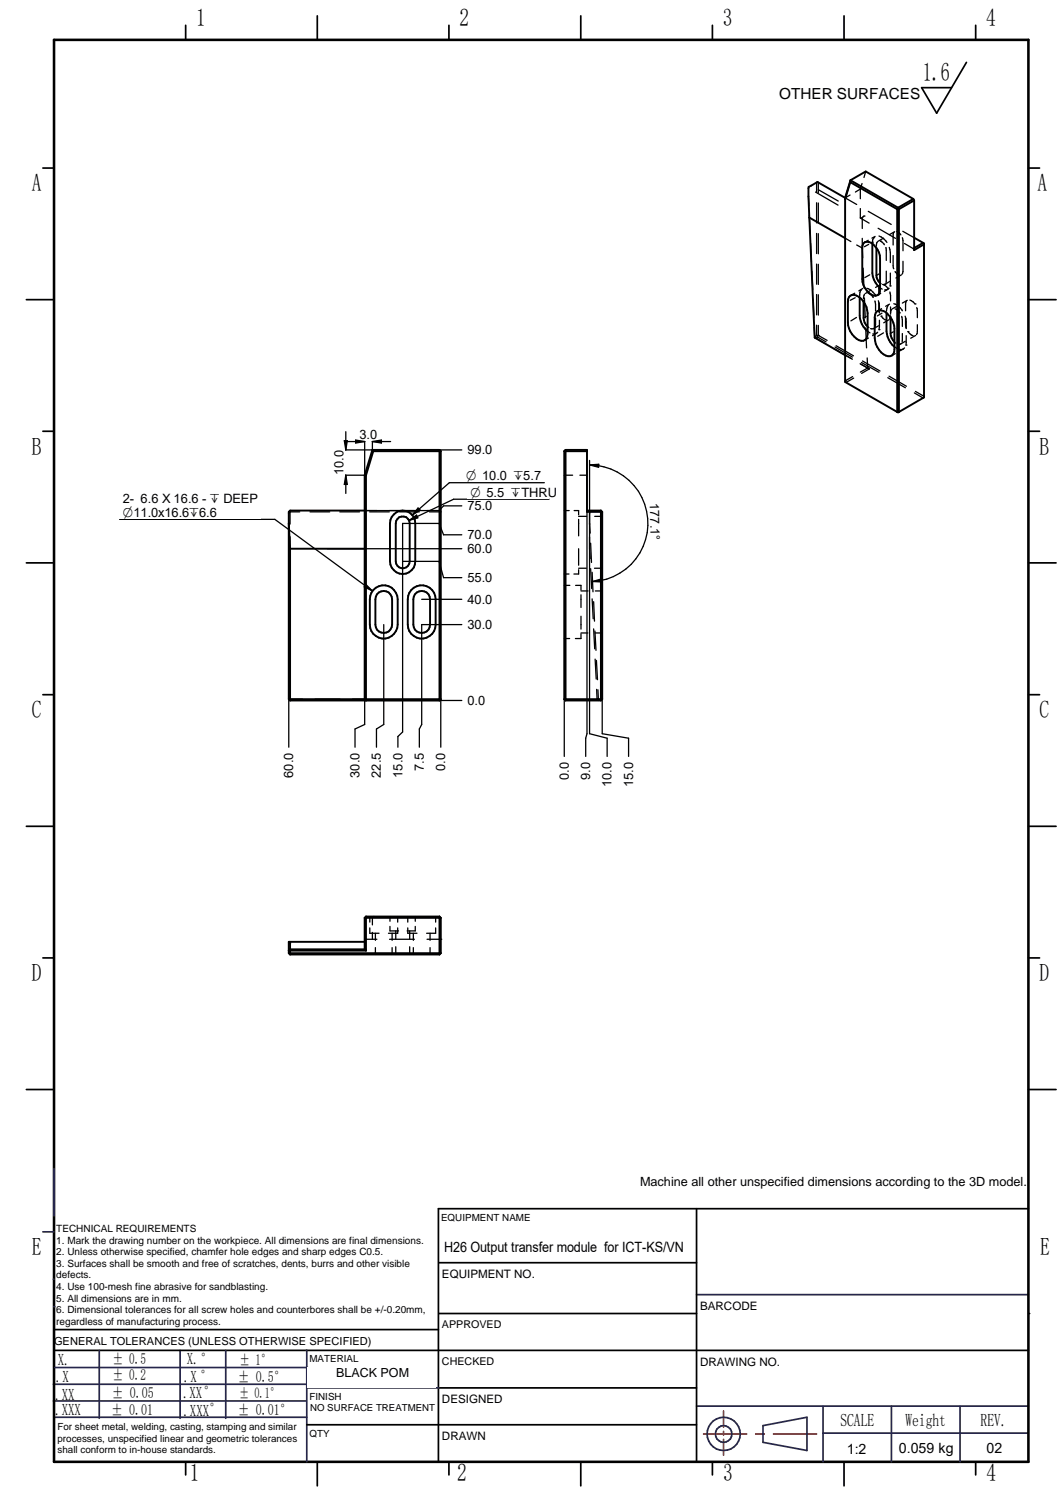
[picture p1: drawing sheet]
<svg xmlns="http://www.w3.org/2000/svg" width="210mm" height="297mm" viewBox="0 0 210 297" stroke-linecap="round" stroke-linejoin="round" font-family="sans-serif">
<g fill="none" stroke="#26264c" stroke-width=".34">
<path d="M8.5 243.3h2.2M10.5 252.6h.2M137.5 255.7h65.6M10.5 276.7h50M10.5 273.4h50M10.8 279.9h49.8M10.8 270.1h50M35.6 266.7v13.4M60.6 266.7v22M60.7 274.1h26M137.5 277.7h65.6M162.5 277.7v11"/>
<path d="M176 277.7v11M189.6 277.7v11M150.7 281.6l8.6-1.7v6.6l-8.6-1.6zM162.5 283h40.5"/>
</g>
<g fill="none" stroke="#000" stroke-width=".34">
<path d="M36.7 5v2.9M88.6 5v2.9M140.7 5v2.9M192.7 5v2.9M8.5 33.2h2.2M203.1 33.2h2.2M5.2 59.2h5.5M203.1 59.2h5.4M8.5 85.2h2.2M203.1 85.2h2.2M5.2 111.2h5.5M203.1 111.2h5.4"/>
<path d="M8.5 137.2h2.2M203.1 137.2h2.2M5.2 163.2h5.5M203.1 163.2h5.4M8.5 189.2h2.2M203.1 189.2h2.2M5.2 215.2h5.5M203.1 215.2h5.4M86.6 238.7v50M10.7 266.7h192.4M10.7 262.6h75.9M86.7 274.1h50.8"/>
<path d="M36.7 288.7v2.6M62.7 288.7v4.8M88.6 288.7v2.6M114.7 288.7v4.8M140.7 288.7v2.6M166.7 288.7v4.8M192.7 288.7v2.6"/>
</g>
<path d="M10.7 7.9h192.4v280.8h-192.4z" fill="none" stroke="#000" stroke-width=".51"/>
<path d="M142.9 278.7v3.2M138.9 283.2h8.5M142.9 282.7v.7M142.9 284.3v3.1M149.2 283.2h1.7M152.7 283.2h8.5" fill="none" stroke="#f00" stroke-width=".34"/>
<circle cx="10.6" cy="258.1" r=".17" fill="#26264c"/>
<g fill="none" stroke="#26264c" stroke-width=".34">
<path d="M10.7 230.8v9.4M19.6 266.7v13.4M44.6 266.7v13.4M60.5 266.7h.1"/>
<circle cx="142.9" cy="283.2" r="3.3"/>
<circle cx="142.9" cy="283.2" r="1.63"/>
</g>
<path d="M190.8 12.3l-5.8 10.1-3-5.1h5.9M86.6 238.7h116.5M86.7 259.4h50.8M86.7 249.4h50.8M86.6 281.4h50.9" fill="none" stroke="#000" stroke-width=".34"/>
<circle cx="203.1" cy="259.4" r=".17" fill="#000"/>
<g fill="#fff">
<path d="M137.9 271.4h64.4v6.1h-64.4z"/>
<path d="M189.9 283.9h13v4h-13z"/>
<path d="M86.9 254.9h50.2v4h-50.2z"/>
<path d="M60.7 270h25.3v4h-25.3z"/>
<path d="M87 244.3h50v4h-50z"/>
<path d="M60.8 277.1h25.2v4h-25.2z"/>
<path d="M176.4 284.1h13v4h-13z"/>
<path d="M162.7 284.1h13v4h-13z"/>
<path d="M137.9 260.4h64.5v6h-64.5z"/>
</g>
<path d="M62.7 3.1v4.8M114.7 3.1v4.8M166.7 3.1v4.8M137.5 238.7v50M60.6 281.4h26" fill="none" stroke="#000" stroke-width=".34"/>
<path d="M101.6 283.2h25.3v4h-25.3z" fill="#fff"/>
<g fill="none" stroke="#000" stroke-width=".38">
<path d="M166.9 39.1v36.3l10.3 6M166.9 39.1l-5.5-3.2-1.7 1 .1 6.1M167.9 36l9.3 5.3M167.9 36l-1 3.3M167.9 35.6l9.4 5.4M167.9 35.6l3-1.7 9.4 5.4M167.9 35.6l-1 3.5M167.9 35.6v.4M180.3 39.3l.2 .3M180.3 39.3l-3 1.7M180.5 39.6l-3 1.7M180.5 39.6v9.8l2-1.1-.2-.3"/>
<path d="M159.8 43l1.1 23.7 6 3.4M159.8 43l7.1 4M167.9 58.4a2.09 2.09 0 0 1 2.6 1.1 3.8 3.8 0 0 1 .8 2.3v4.2a1.24 1.24 0 0 1-.7 1.3 1.24 1.24 0 0 1-1.5-.4 4.2 4.2 0 0 1-1.7-3.2l.1-4.6zM169.8 58.8v3.6a4.2 4.2 0 0 0 1.5 3M170.5 48.1a1.6 1.6 0 0 1 2.4 .7 3.3 3.3 0 0 1 .9 2.3v6a1.06 1.06 0 0 1-.5 1.2 1.06 1.06 0 0 1-1.3-.1 3.8 3.8 0 0 1-1.7-3.1v-6.1zM170.5 59.6v3.2a2.39 2.39 0 0 0 .8 1.7M172.3 48.1v5.8a4.1 4.1 0 0 0 1.5 3M173.1 49v5.4a2.41 2.41 0 0 0 .7 1.5M177.2 41.3v40.1M177.2 41.3h.3M177.3 41l.2 .3M177.3 41l-.1 .3"/>
<path d="M177.5 41.3v40.1M180.5 46.9l1.8 1.1M182.3 48l.2 .1v30.4l-5 2.9M182.3 48l-1.8 1M173.2 61.5a1.61 1.61 0 0 1 2.1 .6 4.1 4.1 0 0 1 1.3 2.8v4.1a1.22 1.22 0 0 1-.7 1.3 1.22 1.22 0 0 1-1.4-.3 4.4 4.4 0 0 1-1.8-3.2v-4.1l.2-.9zM175 61.8v3.6a4.5 4.5 0 0 0 1.6 3.1M175.9 62.7v3.2a2.59 2.59 0 0 0 .7 1.7M72 93.9v44.2l.3 .2v-44.4M72 93.9h.3M73.5 88.9l-1.5 5M73.5 88.9l.2 .2M73.5 88.9h13.3"/>
<path d="M73.7 89.1l-1.4 4.8M73.7 89.1h13.3M86.8 88.9v49.4M86.8 88.9l.2 .2M87 89.1v49M111.4 89.1h4.5M111.4 89.1v49M111.7 88.9l-.3 .2M111.7 88.9h4.2v12.2h3M111.7 88.9v49.4M177.2 81.4h.3M57 103.3l.3 5.1"/>
<path d="M57.3 108.4h14.7M57.3 108.4v29.9M72 100.8h-14.7l-.3 .3v37M73.7 116.5a2.75 2.75 0 0 1 3-.7 2.75 2.75 0 0 1 1.8 2.6v5a2.75 2.75 0 0 1-2.7 2.7 2.75 2.75 0 0 1-2.8-2.7v-5l.3-1.3zM74.4 117.4a1.67 1.67 0 0 1 1.9-.6 1.67 1.67 0 0 1 1.1 1.6v5a1.65 1.65 0 0 1-1.6 1.6 1.65 1.65 0 0 1-1.7-1.6v-5zM77.8 101.6a2.46 2.46 0 0 1 2.7-.6 2.46 2.46 0 0 1 1.5 2.4v7.5a2.5 2.5 0 0 1-2.5 2.5 2.5 2.5 0 0 1-2.5-2.5v-7.5l.1-.7zM78.8 102.2a1.38 1.38 0 0 1 2.1 1.2v7.5a1.38 1.38 0 0 1-1.4 1.3 1.38 1.38 0 0 1-1.4-1.3v-7.5l.1-.5zM81.2 116.5a2.75 2.75 0 0 1 3-.7 2.75 2.75 0 0 1 1.8 2.6v5a2.75 2.75 0 0 1-2.7 2.7 2.75 2.75 0 0 1-2.8-2.7v-5l.3-1.3zM81.9 117.4a1.67 1.67 0 0 1 1.9-.6 1.67 1.67 0 0 1 1.1 1.6v5a1.65 1.65 0 0 1-1.6 1.6 1.65 1.65 0 0 1-1.7-1.6v-5zM115.9 100.8h2.8M118.7 100.8v37.5M118.7 100.8l.2 .3"/>
<path d="M118.9 101.1v37M57 138.1l.3 .2M57 138.1h30M57.3 138.3h29.5M87 138.1l-.2 .2M111.4 138.1h7.5M111.4 138.1l.3 .2M111.7 138.3h7M118.9 138.1l-.2 .2M57 188.3h30M57 188.3l.3 .2M57.3 186v2.5"/>
<path d="M57.3 188.5h29.5M72 181.3v6.2M72 186h-15v2.3M72 181.3h15M72 187.5l.3 .2M72 187.5h-14.7l-.3 .2h15.3M72.3 181l-.3 .3M72.3 181v6.7M72.3 181h14.5M86.8 181v7.5M86.8 181l.2 .3M87 188.3l-.2 .2"/>
<path d="M87 181.3v7"/>
</g>
<g fill="none" stroke="#000" stroke-width=".25">
<path d="M159.6 38.8l.1 1.8M161 37.9l4.5 2.6M161.3 36l-.1 2M161.5 36h.1v2.1M161.6 37.5l3.9 2.2M167.9 38.5l-1 .6 2.3 1.3M169.9 37.3v1.9M169.9 37.3l-1 .6M170.2 36.2l-.3 1.1M170.9 33.9l-.3 1.2M159.8 42.5l.2 3.6M160.1 48l.1 3.7"/>
<path d="M160.3 53.6l.2 3.6M160.6 59.1l.1 3.7M161.2 40v4M161.2 46.1v4M161.2 52.2v3.9M161.2 58.2v4M161.6 40.1v4M161.6 46.1v4M161.6 52.2v4M161.6 58.2v4M166.9 47l1.1 .7M168.8 57.9l-.8 .4"/>
<path d="M168.9 58.8l-1 .5M169.2 48.4l1.1 .6M169.8 58.6v.2M169.9 41.2v1.9M169.9 43.1l1.7 1M170.1 57.2l-.3 .5v.7M170.1 43l-.2 .1M170.3 43.1v2M170.3 49v1.9M170.3 47.1v1.9M170.3 57l-.7 .4M170.4 42.8l-.1 .2"/>
<path d="M170.4 53l.2 3.9M170.5 59.4v.2M170.6 42.7l-.2 .1M170.6 42.7h.1M170.7 58.8l.2 4M170.7 58.1l-.2 .9M171.2 56.9a2.64 2.64 0 0 1 1.7 1.4M171.4 57.9l.7 .4 .3 .5M171.4 41.7l4.6 2.6M171.5 47.5l-.7 .3M171.5 48.3l-.8 .4M171.7 54.3l-.9 .5"/>
<path d="M171.9 57.4l-1 .6M172.3 47.8h.1M172.3 48v.1M172.5 46.9l-.2 .9M172.5 46.9h.1M172.8 59.4l.1 2M172.8 46.7l-.6 .3M173.1 48.8v.2M173.3 47.8l-.2 .7M173.4 45.1l3.4 2M173.4 59.4l.2 .5 .1 1.9M173.5 59.7l.2 2.1"/>
<path d="M173.6 46.6a3.3 3.3 0 0 1 1.5 1.3M173.6 54.1l-.4 .2M173.7 56.4l-.2 .6v1.3M173.8 56.9l.4 .2M173.8 55.9l.2 .1M173.9 47.6l.7 .7M173.9 47.6h.1M173.9 56.2l-1 .6M173.9 58l-.6 .3M174.4 56.2l.6 .4 .3 .4M174.5 47l-1.1 .7M174.8 56.1l-.5 .1"/>
<path d="M174.8 56.1h.1M174.9 48.9l.1 2.5M175 53.6v2.2M175.3 57.1l-.7 .4M175.3 57h.1M175.5 56.9l-.2 .2-.6 .1M175.6 48.9l.2 1v2M175.7 57.7l.2 1.7M175.8 56.5h.1M175.8 55.5l-1.1 .7M175.8 53.9v2.6M176.4 50.5l.1 2.6"/>
<path d="M176.5 60a3.1 3.1 0 0 1 1.7 1.4M176.5 45.9l-.1 .5v2M176.7 45.8l-1.1 .6M176.7 53.6l.5 .5 .4 .2M177.1 45.7l.4 .2 .4 .5M178 54.3l-1.1 .6M178.2 46.9l.1 .6v2M178.3 45.7l2.2 1.2M178.3 51.6v2l-.2 .5M178.6 48.1l1.7 1M179 59.4l-.2 .7v1.3M179.2 59.3l-1 .6"/>
<path d="M179.7 59.3l.6 .3 .4 .4M180.3 49.1h.1M180.3 49.1l.1 .1M180.5 49h.1M180.5 49.3v.1M160.8 64.6l.1 1.9M160.9 66.5h.1M160.9 66.7h.1M161 66.4l-.1 .1M161 66.6l.1 .2M161 66.7l.1 .1M161.1 66.8l1.7 1"/>
<path d="M161.2 66.7l-.1 .1M161.2 66.3h.1M161.2 64.2v2.1M161.4 66.5h.1M161.4 66.5l1.7 1M161.4 66.5l-.1 .1M161.5 66.5h-.1M161.5 66.3h.1M161.6 66.3l1.7 .9M161.6 66.3h.1M161.6 64.3v2M164.6 68.8l3.5 2"/>
<path d="M164.9 68.5l3.4 2M165.1 68.3l3.4 2M166.9 75.2h.1M166.9 70.1l1.4 .9M168.4 74.4l-1.5 .8M168.6 74.7l-1.5 .8-.1-.1M169.1 62.7l-1.1 .7M169.8 71.8l1.5 .9M169.9 71.9l1.8 1M170.1 71.6l3.5 1.9M170.3 71.3l3.5 2M170.9 64.8l.2 3.9"/>
<path d="M171.1 62.5l-.4 .2M171.2 70.7l.1 2M171.3 72.7h.1M171.3 64.5l.3 .2M171.3 72.7l-1.4 .8M171.3 65.4l.5 .3M171.5 66.8l-.8 .4M171.5 72.8l.2 .1M171.7 72.9l-1.6 .8M172.6 64.9h-.7M172.9 62.8l-.1 1.7M173.1 65.8l-.8 .5"/>
<path d="M173.3 65.6l-.2 .2-.8 .2M173.5 64.3l-1 .6M173.6 65.1h.1M173.7 63.2l-.1 1.9M174 62.4l.7 .7 .3 .1M174 62.4h.1M174.1 61l-.8 .4M174.2 61.8l-1 .6M174.5 65.7l-1.2 .7M175 61.6v.2M175.3 74.6l3.5 2M175.4 60.3l-.4 1.1"/>
<path d="M175.5 63.2l-1 .6M175.6 74.3l3.4 2M175.6 60.1l-.7 .4M175.9 62.4l-.3 .6M175.9 62.4v.3M175.9 60.6v1.5M176.1 61.1l-.2 .7M176.4 65.5l-.4 .2M176.6 67.6l.3 .2M176.6 68.5l.5 .3M176.7 61l1.1 .8M176.8 69.8l-.7 .5"/>
<path d="M177.2 60.5l-1 .5M178.1 62.5l.1 2M178.2 65.9l-.1 1.7M178.4 68.9l-.8 .4M178.6 68.7l-.5 .3h-.5M178.7 62.4l.2 .6v1.9M178.8 67.4l-1.1 .6h-.5M178.8 62.8l.1 2M178.9 68.2h.1M178.9 66.3v1.9M179.3 65.5l.7 .7 .3 .1M179.3 65.5h.1"/>
<path d="M180.6 77.6l1.7 .9M180.7 60h.1M180.8 77.3l1.7 1-.1 .1M180.8 66.3l-1 .5M181 60.7l.1 2M181.1 64.1v1.4l-.1 .6M111.4 93.9h.1M111.6 93.9h1.5M114.5 93.9h1.4M57 101.1h.1M57.2 101.1h2M57.3 100.8h.1"/>
<path d="M57.3 101v2.5M57.3 106v2.4M61.2 101.1h3.9M67.1 101.1h3.9M72 100.8h2.4M73 101.1h3.9M76.9 100.8h4.9M78.9 101.1h3.9M84.3 100.8l2.6 .1M84.8 101.1h2M86.8 101.1h.1M87 101v.1"/>
<path d="M111.4 113.4h1M111.4 100.8h1M111.4 115.6h1.1M113.4 100.8h.9v.9M113.7 115.6h1v.9M114.3 112.2h1.5M114.3 102h1.5M114.3 108.4v3.2M114.3 102.6v3.2M114.3 112.5v.9h-1M114.7 116.7h1.4M114.7 117.5v2.5"/>
<path d="M116.4 106l.1 4.3M116.4 103.3l.1 2M116.5 101.3l-.1 2.3M116.6 112.3l.2 3.9M116.6 107.3l.2 3.8M116.7 100.9l-.2 .2M116.9 118.3l.2 3.9M116.9 100.8l-.1 .1M116.9 113l.2 3.9M117.2 118.8l.2 3.9M117.4 112.2h1.5M117.4 102h1.5"/>
<path d="M117.6 116.7h1.3M57 138.1h.1M57.2 138.1h2.5M62.2 138.1h4.9M69.6 138.1h2.4M72.3 138.3h18.9M111.4 126.1h1.1M114.7 121.7v2.5M114.7 125.2v.9h-1.1M114.7 125h1.4M117.2 124.2l.2 3.9M117.5 124.6l.2 3.8"/>
<path d="M117.5 130.2l.2 3.9M117.5 125h1.4M117.8 130.4l.2 3.8M117.8 136.1l.1 2M117.9 138.1h.1M117.9 138.1l.1 .1M118.1 136.2l.1 1.9M118.1 138.1h.1M118.1 138.3h.1M118.2 138.1h.1M57 186.1h.1M57.1 186.2l.1 .1"/>
<path d="M57.2 186.3h.1M57.2 186.4l.1 .1M72 185.5h2.4M73 183.3v1h1.8M73 181v1.1M73.5 184.1v1.4M73.6 181.2l-.1 1.5M73.7 181h.1M74.1 184.3v1.4M74.1 187.2v1.3M76.9 185.5h4.9M77 181v.9"/>
<path d="M77 183v.9h1.7M77.4 184.3v1.4M77.4 187.2v1.3M78.1 183.9v1.5M78.1 187v1.5M78.5 183.3v1h-1.8M78.5 181v1.1M80.5 183.3v1h1.8M80.5 181v1.1M80.9 183.9v1.5M80.9 187v1.5M81.6 184.3v1.4"/>
<path d="M81.6 187.2v1.3M82 181v.9M82 183v.9h-1.6M84.3 185.5h2.6M84.9 184.3v1.4M84.9 187.2v1.3M86 183.3v1h-1.8M86 181v1.1M87 185.5h.1"/>
</g>
<circle cx="72" cy="187.5" r=".19" fill="#000"/>
<path d="M91.7 137.2h4.7v2.4h-4.7z" fill="#fff"/>
<path d="M64.6 108.4h26.6" fill="none" stroke="#000" stroke-width=".25"/>
<path d="M91.7 107.1h6.1v2.5h-6.1z" fill="#fff"/>
<path d="M73.5 88.9h17.7" fill="none" stroke="#000" stroke-width=".25"/>
<path d="M91.7 87.6h6.1v2.5h-6.1z" fill="#fff"/>
<path d="M87 138.1v9.5" fill="none" stroke="#000" stroke-width=".25"/>
<path d="M85.8 148h2.4v4.8h-2.4z" fill="#fff"/>
<path d="M72 93.9v49.2" fill="none" stroke="#000" stroke-width=".25"/>
<path d="M68.9 148h2.4v6.2h-2.4z" fill="#fff"/>
<path d="M57 101.1v46.5M72 143.1l-1.9 .9v3.6" fill="none" stroke="#000" stroke-width=".25"/>
<path d="M55.8 148h2.5v6.2h-2.5z" fill="#fff"/>
<path d="M23.6 102.6h30.7" fill="none" stroke="#000" stroke-width=".25"/>
<path d="M23.6 97.3h28v5.1h-28z" fill="#fff"/>
<path d="M54.3 102.6l19.2 14.1M72.3 115.4l1.2 1.3-1.6-.8zM83.3 123.4v19.7" fill="none" stroke="#000" stroke-width=".25"/>
<path d="M72.3 115.4l1.2 1.3-1.6-.8z" fill="#000"/>
<path d="M81.6 148h2.4v4.8h-2.4z" fill="#fff"/>
<path d="M75.8 123.4v19.7M83.3 143.1l-.5 .9v3.6" fill="none" stroke="#000" stroke-width=".25"/>
<path d="M73.1 148h2.5v6.2h-2.5z" fill="#fff"/>
<path d="M83.3 123.4h7.9M75.8 143.1l-1.5 .9v3.6" fill="none" stroke="#000" stroke-width=".25"/>
<path d="M91.7 122.1h6.1v2.5h-6.1z" fill="#fff"/>
<path d="M72 100.8h14.7" fill="none" stroke="#000" stroke-width=".25"/>
<path d="M91.7 98.7h6.1v2.4h-6.1z" fill="#fff"/>
<path d="M91.2 99.9h-3.6l-.9 .9M83.3 118.4h7.9" fill="none" stroke="#000" stroke-width=".25"/>
<path d="M91.7 117.1h6.1v2.5h-6.1z" fill="#fff"/>
<path d="M67.4 93.9h4.6M67.4 88.9h6.1" fill="none" stroke="#000" stroke-width=".25"/>
<path d="M65.7 88.3h2.5v6.1h-2.5z" fill="#fff"/>
<path d="M68 87h.6l-.3 1.9zM68.3 85.3v3.6M68.3 93.9v3.6M68.3 93.9l.3 1.8h-.6zM72 86.3v7.6M73.5 86.3v2.6" fill="none" stroke="#000" stroke-width=".25"/>
<path d="M68 87h.6l-.3 1.9zM68.3 93.9l.3 1.8h-.6z" fill="#000"/>
<path d="M70.4 84.6h4.7v2.5h-4.7z" fill="#fff"/>
<path d="M68.4 87.2h3.6M70.2 86.9l1.8 .3-1.8 .3zM73.5 87.2l1.8-.3v.6zM73.5 87.2h3.6M116.4 90.9v10.4" fill="none" stroke="#000" stroke-width=".25"/>
<path d="M70.2 86.9l1.8 .3-1.8 .3zM73.5 87.2l1.8-.3v.6z" fill="#000"/>
<path d="M128 98.8l2.4-.1 .2 8.6-2.4 .1z" fill-rule="evenodd" fill="#fff"/>
<path d="M116.4 91.8a11.5 11.5 0 0 1 11.5 11.2 11.5 11.5 0 0 1-10.9 11.9M116.4 91.8l1.8-.1v.6zM117 114.9l1.7-.6 .1 .6zM111.4 138.1v11.3" fill="none" stroke="#000" stroke-width=".25"/>
<path d="M116.4 91.8l1.8-.1v.6zM117 114.9l1.7-.6 .1 .6z" fill="#000"/>
<path d="M110.2 149.9h2.4v4.7h-2.4z" fill="#fff"/>
<path d="M115.9 101.1v43.8" fill="none" stroke="#000" stroke-width=".25"/>
<path d="M114.4 149.9h2.5v4.7h-2.5z" fill="#fff"/>
<path d="M118.9 101.1v43.8M115.9 144.9l-.2 .9v3.6" fill="none" stroke="#000" stroke-width=".25"/>
<path d="M122.9 149.9h2.4v6.1h-2.4z" fill="#fff"/>
<path d="M116.4 101.3v43.6M118.9 144.9l5.2 .9v3.6" fill="none" stroke="#000" stroke-width=".25"/>
<path d="M118.7 149.9h2.4v6.1h-2.4z" fill="#fff"/>
<path d="M79.5 103.4v41.2M116.4 144.9l3.5 .9v3.6" fill="none" stroke="#000" stroke-width=".25"/>
<path d="M77.3 148h2.5v6.2h-2.5z" fill="#fff"/>
<path d="M79.5 103.4h7.2M79.5 144.6l-.9 .9v2.1" fill="none" stroke="#000" stroke-width=".25"/>
<path d="M91.7 104.4h6.1v2.4h-6.1z" fill="#fff"/>
<path d="M79.5 110.9h7.2M86.7 103.4l.9 2.2h3.6" fill="none" stroke="#000" stroke-width=".25"/>
<path d="M91.7 112.9h6.1v2.4h-6.1z" fill="#fff"/>
<path d="M88.7 95.3h18.8M86.7 110.9l.9 3.2h3.6" fill="none" stroke="#000" stroke-width=".25"/>
<path d="M91.4 92.8h16.1v2.4h-16.1z" fill="#fff"/>
<path d="M88.7 95.3l-7.3 6.4M89.6 98.6h18.8M82.5 100.3l.5 .5-1.6 .9z" fill="none" stroke="#000" stroke-width=".25"/>
<path d="M82.5 100.3l.5 .5-1.6 .9z" fill="#000"/>
<path d="M92.3 96.1h16.1v2.4h-16.1z" fill="#fff"/>
<path d="M89.6 98.6l-8.8 4.2M80.8 102.8l1.5-1.1 .2 .6z" fill="none" stroke="#000" stroke-width=".25"/>
<path d="M80.8 102.8l1.5-1.1 .2 .6z" fill="#000"/>
<text font-size="5.1" x="182.2" y="16">1.6</text>
<g font-size="4.9">
<text x="38.7" y="5.2">1</text>
<text x="90.8" y="5.2">2</text>
<text x="142.7" y="5.2">3</text>
<text x="194.7" y="5.2">4</text>
<text x="6.3" y="37.8">A</text>
<text x="204.9" y="37.8">A</text>
<text x="6.3" y="89.8">B</text>
<text x="205.2" y="89.8">B</text>
<text x="6.3" y="141.8">C</text>
<text x="205.2" y="141.8">C</text>
<text x="6.3" y="193.8">D</text>
<text x="205.2" y="193.8">D</text>
<text x="6.3" y="247.9">E</text>
<text x="205.4" y="247.9">E</text>
<text x="37.5" y="292.5">1</text>
<text x="90.3" y="292.5">2</text>
<text x="142.8" y="292.5">3</text>
<text x="194.8" y="292.5">4</text>
</g>
<g font-size="3.6">
<text x="165.9" y="281.6">SCALE</text>
<text x="178.8" y="281.6">Weight</text>
<text x="193.6" y="281.6">REV.</text>
</g>
<g font-size="3.3">
<text x="11.4" y="269.7">X.</text>
<text x="36.9" y="269.4">X.°</text>
<text x="11" y="272.9">.X</text>
<text x="36.3" y="273">.X °</text>
<text x="10.9" y="276.4">.XX</text>
<text x="10.9" y="279.5">.XXX</text>
<text x="36.2" y="276">.XX°</text>
<text x="36.2" y="279.7">.XXX°</text>
</g>
<g font-size="3">
<text x="153.9" y="19.6">OTHER SURFACES</text>
<text x="22.2" y="269.3">± 0.5</text>
<text x="47.3" y="269.5">± 1°</text>
<text x="22.2" y="272.5">± 0.2</text>
<text x="47" y="273">± 0.5°</text>
<text x="22" y="279.4">± 0.01</text>
<text x="22.1" y="276.2">± 0.05</text>
<text x="46.9" y="279.4">± 0.01°</text>
</g>
<text font-size="2.9" x="47.2" y="276.2">± 0.1°</text>
<g font-size="2.8">
<text x="92.1" y="94.9">O 10.0 `5.7</text>
<text x="92.9" y="98.2">O 5.5 `THRU</text>
<text x="24.3" y="102.2">O11.0x16.6`6.6</text>
<text x="87.7" y="247.4">H26 Output transfer module for ICT-KS/VN</text>
<text x="167.2" y="287.1">1:2</text>
<text x="177.5" y="287.1">0.059 kg</text>
<text x="194.8" y="286.9">02</text>
</g>
<g font-size="2.5">
<text x="71" y="86.7">3.0</text>
<text x="92.3" y="89.7">99.0</text>
<text x="67.8" y="93.8" transform="rotate(-90 67.8 93.8)">10.0</text>
<text x="24.3" y="99.4">2- 6.6 X 16.6 - ` DEEP</text>
<text x="92.3" y="100.8">75.0</text>
<text x="128.3" y="99.4" transform="rotate(89 128.3 99.4)">177.1°</text>
<text x="92.3" y="106.5">70.0</text>
<text x="92.3" y="109.3">60.0</text>
<text x="92.3" y="119.3">40.0</text>
<text x="92.3" y="115">55.0</text>
<text x="92.3" y="124.2">30.0</text>
<text x="92.3" y="139.3">0.0</text>
<text x="57.9" y="153.6" transform="rotate(-90 57.9 153.6)">60.0</text>
<text x="71" y="153.6" transform="rotate(-90 71 153.6)">30.0</text>
<text x="75.2" y="153.6" transform="rotate(-90 75.2 153.6)">22.5</text>
<text x="79.5" y="153.6" transform="rotate(-90 79.5 153.6)">15.0</text>
<text x="83.7" y="152.2" transform="rotate(-90 83.7 152.2)">7.5</text>
<text x="87.9" y="152.2" transform="rotate(-90 87.9 152.2)">0.0</text>
<text x="112.3" y="154" transform="rotate(-90 112.3 154)">0.0</text>
<text x="116.5" y="154" transform="rotate(-90 116.5 154)">9.0</text>
<text x="120.8" y="155.4" transform="rotate(-90 120.8 155.4)">10.0</text>
<text x="125" y="155.4" transform="rotate(-90 125 155.4)">15.0</text>
<text x="126.4" y="234.2">Machine all other unspecified dimensions according to the 3D model.</text>
<text x="66.4" y="272">BLACK POM</text>
</g>
<g font-size="2.3">
<text x="87.3" y="252.4">EQUIPMENT NO.</text>
<text x="138.2" y="258.7">BARCODE</text>
<text x="138.2" y="269.7">DRAWING NO.</text>
<text x="87.3" y="277.1">DESIGNED</text>
<text x="87.3" y="284.4">DRAWN</text>
</g>
<text font-size="2.2" x="10.7" y="265.6">GENERAL TOLERANCES (UNLESS OTHERWISE SPECIFIED)</text>
<g font-size="2.1">
<text x="87.3" y="262.3">APPROVED</text>
<text x="87.3" y="269.5">CHECKED</text>
</g>
<g font-size="2">
<text x="11.1" y="243.3">TECHNICAL REQUIREMENTS</text>
<text x="11.1" y="245.6">1. Mark the drawing number on the workpiece. All dimensions are final dimensions.</text>
<text x="11.1" y="247.9">2. Unless otherwise specified, chamfer hole edges and sharp edges C0.5.</text>
<text x="11.1" y="250.2">3. Surfaces shall be smooth and free of scratches, dents, burrs and other visible</text>
<text x="11.1" y="252.5">defects.</text>
<text x="11.1" y="254.8">4. Use 100-mesh fine abrasive for sandblasting.</text>
<text x="11.1" y="257.1">5. All dimensions are in mm.</text>
<text x="11.1" y="259.4">6. Dimensional tolerances for all screw holes and counterbores shall be +/-0.20mm,</text>
<text x="11.1" y="261.6">regardless of manufacturing process.</text>
</g>
<g font-size="1.9">
<text x="87.1" y="241.1">EQUIPMENT NAME</text>
<text x="61.1" y="269">MATERIAL</text>
<text x="61.1" y="276.4">FINISH</text>
<text x="61.2" y="278.8">NO SURFACE TREATMENT</text>
<text x="11.4" y="282.5">For sheet metal, welding, casting, stamping and similar</text>
<text x="11.4" y="284.7">processes, unspecified linear and geometric tolerances</text>
<text x="11.4" y="287">shall conform to in-house standards.</text>
<text x="61.1" y="283.7">QTY</text>
</g>
</svg>
